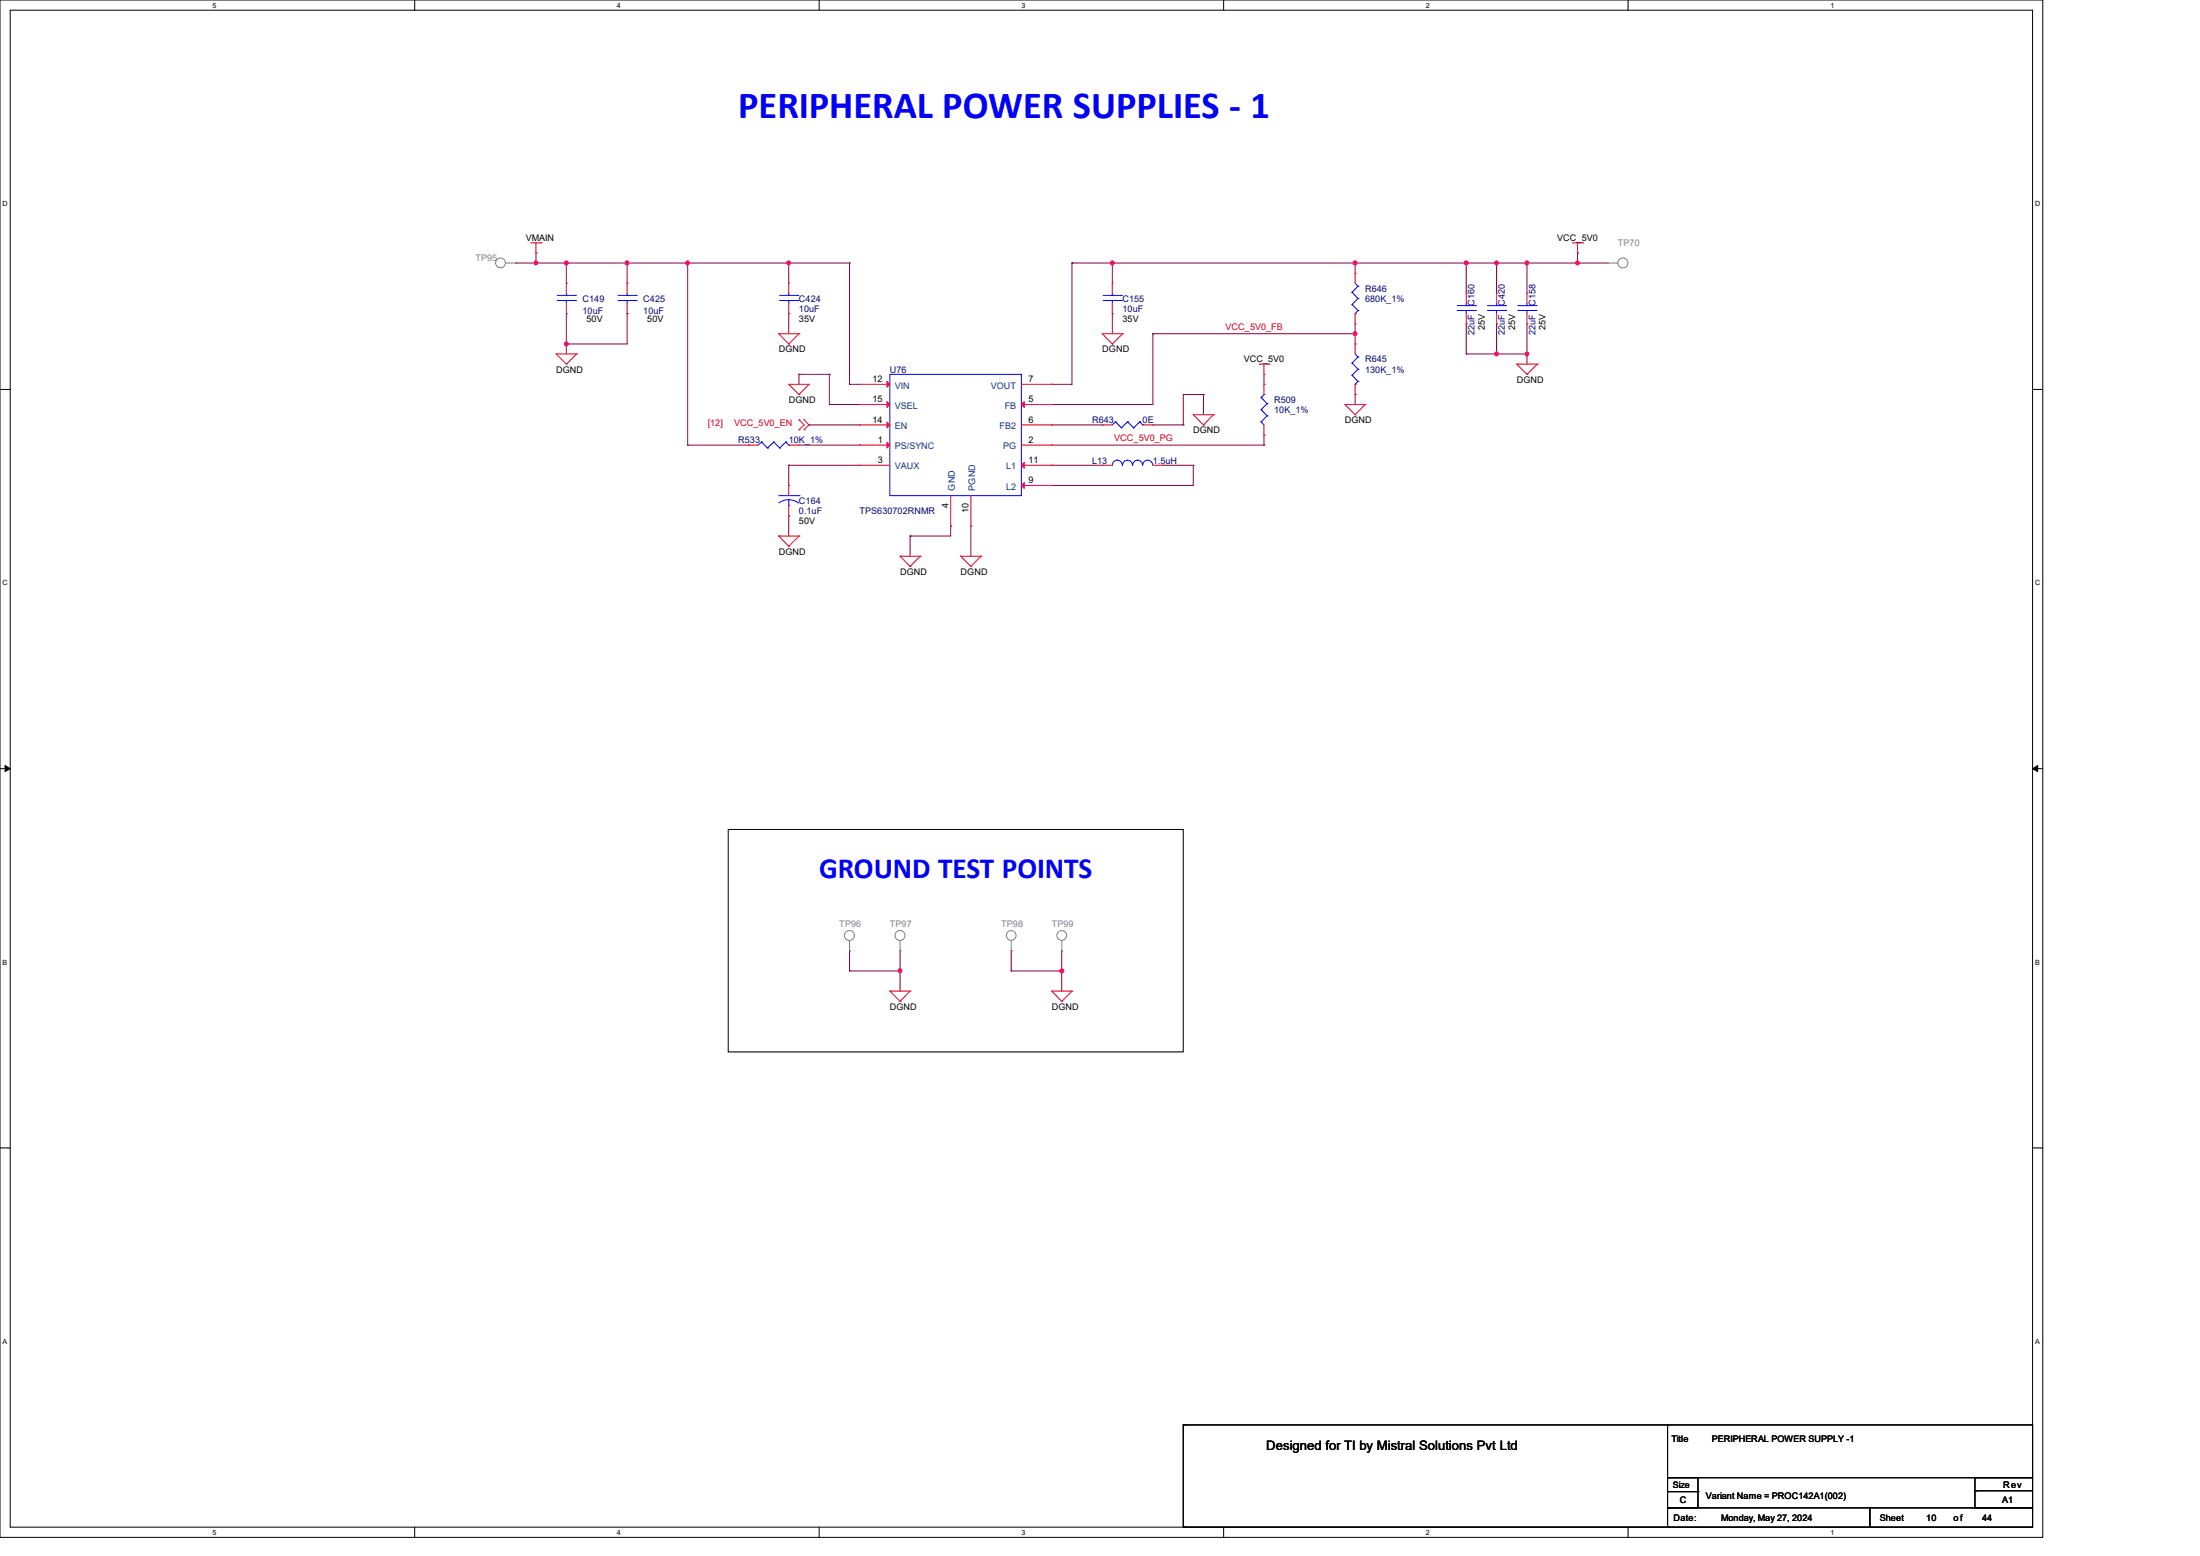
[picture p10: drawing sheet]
<svg xmlns="http://www.w3.org/2000/svg" width="420mm" height="297mm" viewBox="0 0 420 297" stroke-linecap="round" stroke-linejoin="round" font-family="sans-serif">
<path d="M0 0h390v293.5h-390zM1.9 1.9h386.1v289.6h-386.1z" fill="none" stroke="#000" stroke-width=".19"/>
<g fill="#fff">
<path d="M40.6 .2h.7v1.5h-.7z"/>
<path d="M40.6 291.7h.7v1.5h-.7z"/>
</g>
<path d="M79.2 0v1.9M79.2 291.5v2" fill="none" stroke="#000" stroke-width=".19"/>
<g fill="#fff">
<path d="M117.8 .2h.7v1.5h-.7z"/>
<path d="M117.8 291.7h.7v1.5h-.7z"/>
</g>
<path d="M156.4 0v1.9M156.4 291.5v2" fill="none" stroke="#000" stroke-width=".19"/>
<g fill="#fff">
<path d="M195 .2h.7v1.5h-.7z"/>
<path d="M195 291.7h.7v1.5h-.7z"/>
</g>
<path d="M233.6 0v1.9M233.6 291.5v2" fill="none" stroke="#000" stroke-width=".19"/>
<g fill="#fff">
<path d="M272.2 .2h.8v1.5h-.8z"/>
<path d="M272.2 291.7h.8v1.5h-.8z"/>
</g>
<path d="M310.8 0v1.9M310.8 291.5v2" fill="none" stroke="#000" stroke-width=".19"/>
<g fill="#fff">
<path d="M349.4 .2h.8v1.5h-.8z"/>
<path d="M349.4 291.7h.8v1.5h-.8z"/>
<path d="M.5 38.1h1v1.6h-1z"/>
<path d="M388.5 38.1h1v1.6h-1z"/>
<path d="M.5 110.5h1v1.6h-1z"/>
<path d="M388.5 110.5h1v1.6h-1z"/>
</g>
<path d="M0 74.3h1.9M388 74.3h2" fill="none" stroke="#000" stroke-width=".19"/>
<g fill="#fff">
<path d="M.5 182.9h.9v1.5h-.9z"/>
<path d="M388.5 182.9h.9v1.5h-.9z"/>
</g>
<path d="M0 146.7h1.9M388 146.7h2" fill="none" stroke="#000" stroke-width=".19"/>
<path d="M1 146.1l.9 .6-.9 .6zM388 146.7l1-.6v1.2z" fill="#000" stroke="#000" stroke-width=".19"/>
<g fill="#fff">
<path d="M.5 255.3h.9v1.5h-.9z"/>
<path d="M388.5 255.3h.9v1.5h-.9z"/>
</g>
<g fill="none" stroke="#000" stroke-width=".19">
<path d="M139 158.3h86.9v42.5h-86.9zM0 219.1h1.9M388 219.1h2M225.9 272h.1M225.9 272h92.6M225.9 272v19.5M318.3 272h69.7v10.1h-69.7zM225.9 291.5h.1M226.1 291.5h.1M226.1 291.5h92.6M318.3 282.1h5.8v5.7h-5.8zM318.3 287.8h38.7v3.7h-38.7z"/>
<path d="M318.3 284.7h5.8M324.1 284.7h.1M357 287.8h31v3.7h-31zM377 282.1h11v5.7h-11zM377.2 284.6h.1M377.2 284.6h10.8"/>
</g>
<g fill="none" stroke="#800040" stroke-width=".19">
<path d="M98.5 50.2h.1M98.5 50.2h63.7M102.3 50.2h.1M102.3 48.3h.1M102.3 48.3v1.9M108.1 50.2h.1M108.1 59.9h.1M108.1 50.2v3.9M108.1 59.9v7.7M119.7 50.2h.1M119.7 59.9h.1M119.7 50.2v3.9"/>
<path d="M119.7 59.9v5.8h-11.6M131.3 50.2h.1M131.3 50.2v34.8M150.6 50.2h.1M150.6 59.9h.1M150.6 50.2v3.9M150.6 59.9v3.8M162.2 50.2h.1M162.2 50.2v23.2M204.6 50.2h.1M204.6 50.2h102.4M204.6 50.2v23.2h-3.8"/>
<path d="M212.3 50.2h.1M212.3 59.9h.1M212.3 50.2v3.9M212.3 59.9v3.8M258.7 50.2h.1M258.7 50.2v2M279.9 50.2h.1M279.9 50.2v5.8M285.7 50.2h.1M285.7 50.2v5.8M291.5 50.2h.1M291.5 50.2v5.8"/>
<path d="M301.2 50.2h.1M301.2 48.3h.1M301.2 48.3v1.9M108.1 65.7h.1M152.5 71.5h.1M152.5 71.5v1.9M152.5 71.5h5.8M158.3 71.5h.1M158.3 77.2h.1M158.3 71.5v5.7M158.3 77.2h5.8M162.2 73.4h.1"/>
<path d="M162.2 73.4h1.9M200.8 73.4h.1M200.8 77.2h.1M220.1 63.7h.1M220.1 63.7v13.5h-19.3M220.1 63.7h38.6M225.9 75.3h.1M225.9 75.3v5.8M225.9 75.3h3.8M229.7 75.3h.1M229.7 75.3v3.9M241.3 73.4h.1"/>
<path d="M241.3 71.5v1.9M258.7 63.7h.1M258.7 75.3h.1M258.7 65.7h.1M258.7 61.8v3.9M258.7 75.3v1.9M279.9 67.6h.1M279.9 61.8h.1M279.9 67.6h11.6M279.9 61.8v5.8M285.7 61.8h.1M285.7 67.6h.1"/>
<path d="M285.7 61.8v5.8M291.5 61.8h.1M291.5 67.6h.1M291.5 61.8v7.7M131.3 85h.1M131.3 85h11.6M142.9 85h.1M150.6 88.8h.1M150.6 98.5h.1M150.6 88.8v3.9M150.6 98.5v3.8M150.6 88.8h13.5"/>
<path d="M152.5 85h11.6M154.4 81.1h.1M154.4 81.1h9.7M164.1 85h.1M200.8 88.8h.1M200.8 92.7h.1M200.8 81.1h.1M200.8 88.8h9.6M200.8 85h40.5M200.8 81.1h9.6M220.1 81.1h5.8M222 88.8h.1"/>
<path d="M222 88.8h5.8M225.9 81.1h.1M227.8 88.8h.1M227.8 88.8v3.9h-27M241.3 85h.1M241.3 83h.1M241.3 83v2M173.7 102.3h.1M173.7 102.3v3.9M181.5 100.4h.1M181.5 100.4v1.9h-7.8M185.3 100.4h.1"/>
<path d="M185.3 100.4v5.8M162.2 181.5h.1M162.2 185.3h.1M162.2 181.5v3.8M162.2 185.3h9.6M171.8 181.5h.1M171.8 185.3h.1M171.8 181.5v7.7M193 181.5h.1M193 185.3h.1M193 185.3h9.7M193 181.5v3.8"/>
<path d="M202.7 181.5h.1M202.7 185.3h.1M202.7 181.5v7.7"/>
</g>
<g fill="#f0f" stroke="#f0f" stroke-width=".19">
<circle cx="171.8" cy="185.3" r=".37"/>
<circle cx="202.7" cy="185.3" r=".38"/>
<circle cx="108.1" cy="50.2" r=".37"/>
<circle cx="102.3" cy="50.2" r=".37"/>
<circle cx="108.1" cy="65.6" r=".37"/>
<circle cx="212.3" cy="50.2" r=".38"/>
<circle cx="258.7" cy="50.2" r=".37"/>
<circle cx="150.5" cy="50.2" r=".37"/>
<circle cx="301.1" cy="50.2" r=".37"/>
<circle cx="291.5" cy="50.2" r=".37"/>
<circle cx="291.5" cy="67.6" r=".37"/>
<circle cx="285.7" cy="67.6" r=".37"/>
<circle cx="285.7" cy="50.2" r=".37"/>
<circle cx="131.2" cy="50.2" r=".37"/>
<circle cx="119.7" cy="50.2" r=".38"/>
<circle cx="279.9" cy="50.2" r=".38"/>
<circle cx="258.7" cy="63.7" r=".37"/>
</g>
<g fill="none" stroke="#f00" stroke-width=".19">
<path d="M101.3 46.4h2M102.3 48.3h.1M102.3 46.4v1.9M103.3 46.4h.1M108.1 54.1h.1M108.1 59.9h.1M108.1 54.1v1.9M108.1 57.9v2M119.7 54.1h.1M119.7 59.9h.1M119.7 54.1v1.9M119.7 57.9v2"/>
<path d="M150.6 54.1h.1M150.6 59.9h.1M150.6 54.1v1.9M150.6 57.9v2M212.3 54.1h.1M212.3 59.9h.1M212.3 54.1v1.9M212.3 57.9v2M258.7 52.2h.1M258.7 52.2v1.9M258.7 59.9v1.9M279.9 56h.1"/>
<path d="M279.9 56v1.9M279.9 59.9v1.9M285.7 56h.1M285.7 56v1.9M285.7 59.9v1.9M291.5 56h.1M291.5 56v1.9M291.5 59.9v1.9M300.2 46.4h1.9M301.2 48.3h.1M301.2 46.4v1.9M302.1 46.4h.1"/>
<path d="M106.2 67.6h.1M106.2 67.6h3.9M106.2 67.6l1.9 1.9M108.1 69.5h.1M110.1 67.6h.1M110.1 67.6l-2 1.9M148.7 63.7h.1M148.7 63.7h3.8M148.7 63.7l1.9 2M150.6 73.4h.1M150.6 65.7h.1M150.6 73.4h3.8"/>
<path d="M150.6 73.4l1.9 1.9M152.5 75.3h.1M152.5 63.7h.1M152.5 63.7l-1.9 2M154.4 73.4h.1M154.4 73.4l-1.9 1.9M164.1 73.4h.1M164.1 77.2h.1M164.1 73.4h5.8M164.1 77.2h5.8M195 73.4h5.8M195 77.2h5.8"/>
<path d="M200.8 77.2h.1M200.8 73.4h.1M210.4 63.7h.1M210.4 63.7h3.9M210.4 63.7l1.9 2M212.3 65.7h.1M214.3 63.7h.1M214.3 63.7l-2 2M227.8 79.2h.1M227.8 79.2h3.8M227.8 79.2l1.9 1.9M231.6 79.2h.1"/>
<path d="M231.6 79.2l-1.9 1.9M240.4 69.5h1.9M241.3 71.5h.1M241.3 73.4h.1M241.3 69.5v2M241.3 73.4v1.9M242.3 69.5h.1M256.8 77.2h.1M256.8 77.2h3.8M256.8 77.2l1.9 2M258.7 79.2h.1M258.7 65.7h.1"/>
<path d="M258.7 75.3h.1M258.7 61.8h.1M258.7 65.7v1.9M258.7 73.4v1.9M260.6 77.2h.1M260.6 77.2l-1.9 2M279.9 61.8h.1M285.7 61.8h.1M289.6 69.5h.1M289.6 69.5h3.9M289.6 69.5l1.9 2M291.5 71.5h.1"/>
<path d="M291.5 61.8h.1M293.5 69.5h.1M293.5 69.5l-2 2M142.9 85h.1M142.9 85h1.9M150.6 92.7h.1M150.6 98.5h.1M150.6 92.7v1.9M150.6 96.5v2M150.6 85h1.9M152.5 80.1h.1M152.5 82h.1"/>
<path d="M152.5 85h.1M152.5 80.1l1 1-1 .9M153.5 82h.1M153.5 80.1h.1M153.5 80.1l.9 1-.9 .9M164.1 85h.1M164.1 88.8h.1M164.1 81.1h.1M164.1 81.1h5.8M164.1 88.8h5.8M164.1 85h5.8M181.5 94.6v5.8"/>
<path d="M185.3 94.6v5.8M195 81.1h5.8M195 88.8h5.8M195 85h5.8M195 92.7h5.8M200.8 85h.1M200.8 81.1h.1M200.8 88.8h.1M200.8 92.7h.1M210.4 81.1h.1M210.4 88.8h.1M210.4 81.1h1.9"/>
<path d="M210.4 88.8h1.9M218.1 81.1h2M220.1 81.1h.1M220.1 88.8h1.9M222 88.8h.1M229.7 81.1h.1M241.3 83h.1M241.3 81.1v1.9M148.7 102.3h.1M148.7 102.3h3.8M148.7 102.3l1.9 2M150.6 104.3h.1"/>
<path d="M152.5 102.3h.1M152.5 102.3l-1.9 2M171.8 106.2h.1M171.8 106.2h3.9M171.8 106.2l1.9 1.9M173.7 108.1h.1M175.7 106.2h.1M175.7 106.2l-2 1.9M181.5 100.4h.1M183.4 106.2h.1M183.4 106.2h3.9M183.4 106.2l1.9 1.9"/>
<path d="M185.3 108.1h.1M185.3 100.4h.1M187.3 106.2h.1M187.3 106.2l-2 1.9M169.9 189.2h.1M169.9 189.2h3.8M169.9 189.2l1.9 1.9M171.8 191.1h.1M173.7 189.2h.1M173.7 189.2l-1.9 1.9M200.8 189.2h.1M200.8 189.2h3.8"/>
<path d="M200.8 189.2l1.9 1.9M202.7 191.1h.1M204.6 189.2h.1M204.6 189.2l-1.9 1.9"/>
</g>
<g fill="none" stroke="#00f" stroke-width=".19">
<path d="M106.4 57.4h3.5M106.4 56.4h3.5M108.1 56.4h.1M108.1 57.4h.1M108.1 56v.4M108.1 57.4v.5M109.9 57.4h.1M109.9 56.4h.1M118 57.4h3.5M118 56.4h3.5M119.7 56.4h.1M119.7 57.4h.1"/>
<path d="M119.7 56v.4M119.7 57.4v.5M121.5 57.4h.1M121.5 56.4h.1M148.8 57.4h3.5M148.8 56.4h3.5M150.6 56.4h.1M150.6 57.4h.1M150.6 56v.4M150.6 57.4v.5M152.3 57.4h.1M152.3 56.4h.1"/>
<path d="M210.6 57.4h3.5M210.6 56.4h3.5M212.3 56.4h.1M212.3 57.4h.1M212.3 56v.4M212.3 57.4v.5M214.1 57.4h.1M214.1 56.4h.1M258.1 55.8h.1M258.1 58.1h.1M258.1 55.8l1.1 1.2M258.1 58.1l1.1 1.2"/>
<path d="M258.7 59.9h.1M258.7 54.1l.5 .6M259.2 54.7h.1M259.2 57h.1M259.2 59.3h.1M259.2 54.7l-1.1 1.1M259.2 57l-1.1 1.1M259.2 59.3l-.5 .6M278.2 59.3h3.4M278.2 58.3h3.4M279.9 58.3h.1M279.9 59.3h.1"/>
<path d="M279.9 57.9v.4M279.9 59.3v.6M281.6 59.3h.1M281.6 58.3h.1M284 59.3h3.4M284 58.3h3.4M285.7 58.3h.1M285.7 59.3h.1M285.7 57.9v.4M285.7 59.3v.6M287.4 59.3h.1M287.4 58.3h.1"/>
<path d="M289.8 59.3h3.4M289.8 58.3h3.4M291.5 58.3h.1M291.5 59.3h.1M291.5 57.9v.4M291.5 59.3v.6M293.2 59.3h.1M293.2 58.3h.1M169.9 71.5h25.1v23.1h-25.1zM240.7 78.2h.1M240.7 75.9h.1M240.7 78.2l1.2 1.2"/>
<path d="M240.7 75.9l1.2 1.1M241.3 75.3h.1M241.3 75.3l-.6 .6M241.9 79.4h.1M241.9 77h.1M241.9 79.4l-1.2 1.1M241.9 77l-1.2 1.2M258.1 69.3h.1M258.1 71.6h.1M258.1 69.3l1.1 1.2M258.1 71.6l1.1 1.2M258.7 73.4h.1"/>
<path d="M258.7 67.6l.5 .6M259.2 68.2h.1M259.2 70.5h.1M259.2 72.8h.1M259.2 68.2l-1.1 1.1M259.2 70.5l-1.1 1.1M259.2 72.8l-.5 .6M145.4 84.4h.1M145.4 84.4l-.6 .6M145.4 84.4l1.1 1.1M146.5 85.5h.1M147.7 84.4h.1"/>
<path d="M147.7 84.4l-1.2 1.1M147.7 84.4l1.1 1.1M148.7 94.6h3.8M148.8 85.5h.1M150 84.4h.1M150 84.4l-1.2 1.1M150 84.4l.6 .6M150.6 85h.1M150.6 96.5h.1M150.6 95.4l1.2 .2 .7 .4M150.6 95.4l-.8 .1-1.1 .5M150.6 95.4v1.1"/>
<path d="M152.5 94.6h.1M212.9 80.5h.1M212.9 80.5l-.6 .6M212.9 80.5l1.2 1.2M214.1 81.7h.1M214.2 88.8a.95 .95 0 0 0-.9-1 .95 .95 0 0 0-1 1M215.3 80.5h.1M215.3 80.5l-1.2 1.2M215.3 80.5l1.1 1.2M216.2 88.8a.95 .95 0 0 0-1-1 .95 .95 0 0 0-.9 1M216.4 81.7h.1M217.6 80.5h.1"/>
<path d="M217.6 80.5l-1.2 1.2M217.6 80.5l.5 .6M218.1 88.8a.93 .93 0 0 0-.9-1 .93 .93 0 0 0-1 1M218.1 81.1h.1M220 88.8a.95 .95 0 0 0-.9-1 .95 .95 0 0 0-1 1M240.7 80.5h.1M240.7 80.5l.6 .6"/>
</g>
<g fill="none" stroke="#808080" stroke-width=".19">
<path d="M96.5 50.2h2M98.5 50.2h.1M307 50.2h.1M307 50.2h1.9M162.2 179.5v2M171.8 179.5v2M193 179.5v2M202.7 179.5v2M162.2 181.5h.1M171.8 181.5h.1M193 181.5h.1M202.7 181.5h.1"/>
<circle cx="95.5" cy="50.2" r=".93"/>
<circle cx="309.8" cy="50.2" r=".95"/>
<circle cx="162.2" cy="178.6" r=".95"/>
<circle cx="171.8" cy="178.6" r=".95"/>
<circle cx="193" cy="178.6" r=".93"/>
<circle cx="202.7" cy="178.6" r=".93"/>
</g>
<g fill="#f00" stroke="#f00" stroke-width=".19">
<path d="M169.3 84.4l.6 .6-.6 .5z"/>
<path d="M195.5 76.7v1.1l-.5-.6z"/>
<path d="M169.3 72.8l.6 .6-.6 .5z"/>
<path d="M169.3 80.6l.6 .5-.6 .6z"/>
<path d="M169.3 76.7l.6 .5-.6 .6z"/>
<path d="M195.5 88.3v1.1l-.5-.6z"/>
<path d="M195.5 92.1v1.1l-.5-.5z"/>
</g>
<text font-size="7.3" fill="#00f" x="140.9" y="22.4">PERIPHERAL POWER SUPPLIES - 1</text>
<text font-size="5.6" fill="#00f" x="156.4" y="167.5">GROUND TEST POINTS</text>
<text font-size="2.5" x="241.7" y="276.8">Designed for TI by Mistral Solutions Pvt Ltd</text>
<g font-size="1.7">
<text x="100.4" y="46">VMAIN</text>
<text x="297.3" y="46">VCC_5V0</text>
<text x="112" y="61.5">50V</text>
<text x="123.6" y="61.5">50V</text>
<text x="152.5" y="61.5">35V</text>
<text x="214.3" y="61.5">35V</text>
<text x="283.5" y="62.9" transform="rotate(-90 283.5 62.9)">25V</text>
<text x="289.3" y="62.9" transform="rotate(-90 289.3 62.9)">25V</text>
<text x="295.1" y="62.9" transform="rotate(-90 295.1 62.9)">25V</text>
<text x="106.2" y="71.1">DGND</text>
<text x="148.7" y="67.3">DGND</text>
<text x="210.4" y="67.3">DGND</text>
<text x="237.4" y="69.2">VCC_5V0</text>
<text x="150.6" y="76.9">DGND</text>
<text x="166.6" y="72.9">12</text>
<text x="166.6" y="76.8">15</text>
<text x="196.3" y="76.8">5</text>
<text x="196.3" y="72.9">7</text>
<text x="289.6" y="73.1">DGND</text>
<text x="166.6" y="80.7">14</text>
<text x="196.3" y="80.7">6</text>
<text x="227.8" y="82.7">DGND</text>
<text x="256.7" y="80.8">DGND</text>
<text x="167.6" y="84.5">1</text>
<text x="167.6" y="88.4">3</text>
<text x="196.3" y="84.5">2</text>
<text x="196.3" y="88.4">11</text>
<text x="196.3" y="92.2">9</text>
<text x="152.5" y="100.1">50V</text>
<text x="181.1" y="96.9" transform="rotate(-90 181.1 96.9)">4</text>
<text x="184.9" y="97.9" transform="rotate(-90 184.9 97.9)">10</text>
<text x="148.7" y="105.9">DGND</text>
<text x="171.8" y="109.7">DGND</text>
<text x="183.4" y="109.7">DGND</text>
<text x="169.9" y="192.7">DGND</text>
<text x="200.8" y="192.7">DGND</text>
<text x="319.1" y="275.2">Title</text>
<text x="326.8" y="275.2">PERIPHERAL POWER SUPPLY -1</text>
<text x="319.3" y="284">Size</text>
<text x="320.7" y="286.9">C</text>
<text x="325.7" y="286.2">Variant Name = PROC142A1(002)</text>
<text x="382.2" y="286.9">A1</text>
<text x="382.4" y="284.1">Rev</text>
<text x="319.5" y="290.2">Date:</text>
<text x="328.6" y="290.4">Monday, May 27, 2024</text>
<text x="358.9" y="290.2">Sheet</text>
<text x="367.7" y="290.4">10</text>
<text x="373" y="290.4">of</text>
<text x="378.4" y="290.4">44</text>
</g>
<g font-size="1.7" fill="#808080">
<text x="308.9" y="47">TP70</text>
<text x="90.8" y="49.9">TP95</text>
<text x="160.2" y="176.9">TP96</text>
<text x="169.9" y="176.9">TP97</text>
<text x="191.1" y="176.9">TP98</text>
<text x="200.8" y="176.9">TP99</text>
</g>
<g font-size="1.7" fill="#000080">
<text x="111.2" y="57.6">C149</text>
<text x="111.2" y="59.9">10uF</text>
<text x="122.8" y="57.6">C425</text>
<text x="122.8" y="59.9">10uF</text>
<text x="152.5" y="57.6">C424</text>
<text x="152.5" y="59.5">10uF</text>
<text x="214.3" y="57.6">C155</text>
<text x="214.3" y="59.5">10uF</text>
<text x="260.6" y="55.7">R646</text>
<text x="260.6" y="57.6">680K_1%</text>
<text x="281.5" y="58.3" transform="rotate(-90 281.5 58.3)">C160</text>
<text x="287.3" y="58.3" transform="rotate(-90 287.3 58.3)">C420</text>
<text x="293.1" y="58.3" transform="rotate(-90 293.1 58.3)">C158</text>
<text x="281.5" y="63.9" transform="rotate(-90 281.5 63.9)">22uF</text>
<text x="287.3" y="63.9" transform="rotate(-90 287.3 63.9)">22uF</text>
<text x="293.1" y="63.9" transform="rotate(-90 293.1 63.9)">22uF</text>
<text x="169.9" y="71.1">U76</text>
<text x="260.6" y="69.2">R645</text>
<text x="260.6" y="71.1">130K_1%</text>
<text x="243.2" y="76.9">R509</text>
<text x="208.5" y="80.8">R643</text>
<text x="218.1" y="80.8">0E</text>
<text x="243.2" y="78.8">10K_1%</text>
<text x="140.9" y="84.6">R533</text>
<text x="150.6" y="84.6">10K_1%</text>
<text x="208.5" y="88.5">L13</text>
<text x="220.1" y="88.5">1.5uH</text>
<text x="152.5" y="96.2">C164</text>
<text x="152.5" y="98.1">0.1uF</text>
<text x="164.1" y="98.1">TPS630702RNMR</text>
</g>
<g font-size="1.7" fill="#f00">
<text x="234" y="62.9">VCC_5V0_FB</text>
<text x="135.1" y="81.4">[12]</text>
<text x="140.2" y="81.4">VCC_5V0_EN</text>
<text x="212.7" y="84.2">VCC_5V0_PG</text>
</g>
<g font-size="1.7" fill="#004080">
<text x="170.9" y="74.2">VIN</text>
<text x="189.1" y="74.2">VOUT</text>
<text x="170.9" y="81.9">EN</text>
<text x="170.9" y="78">VSEL</text>
<text x="190.8" y="81.9">FB2</text>
<text x="191.8" y="78">FB</text>
<text x="170.9" y="85.8">PS/SYNC</text>
<text x="170.9" y="89.6">VAUX</text>
<text x="191.5" y="85.8">PG</text>
<text x="192.1" y="89.6">L1</text>
<text x="182.3" y="93.6" transform="rotate(-90 182.3 93.6)">GND</text>
<text x="186.1" y="93.6" transform="rotate(-90 186.1 93.6)">PGND</text>
<text x="192.1" y="93.5">L2</text>
</g>
<g font-size="1.4">
<text x="40.6" y="1.4">5</text>
<text x="117.8" y="1.4">4</text>
<text x="195" y="1.4">3</text>
<text x="272.2" y="1.4">2</text>
<text x="349.4" y="1.4">1</text>
<text x=".5" y="39.4">D</text>
<text x="388.5" y="39.4">D</text>
<text x=".5" y="111.8">C</text>
<text x="388.5" y="111.8">C</text>
<text x=".5" y="184.2">B</text>
<text x="388.5" y="184.2">B</text>
<text x=".5" y="256.5">A</text>
<text x="388.5" y="256.5">A</text>
<text x="40.6" y="292.9">5</text>
<text x="117.8" y="292.9">4</text>
<text x="195" y="292.9">3</text>
<text x="272.2" y="292.9">2</text>
<text x="349.4" y="292.9">1</text>
</g>
</svg>
